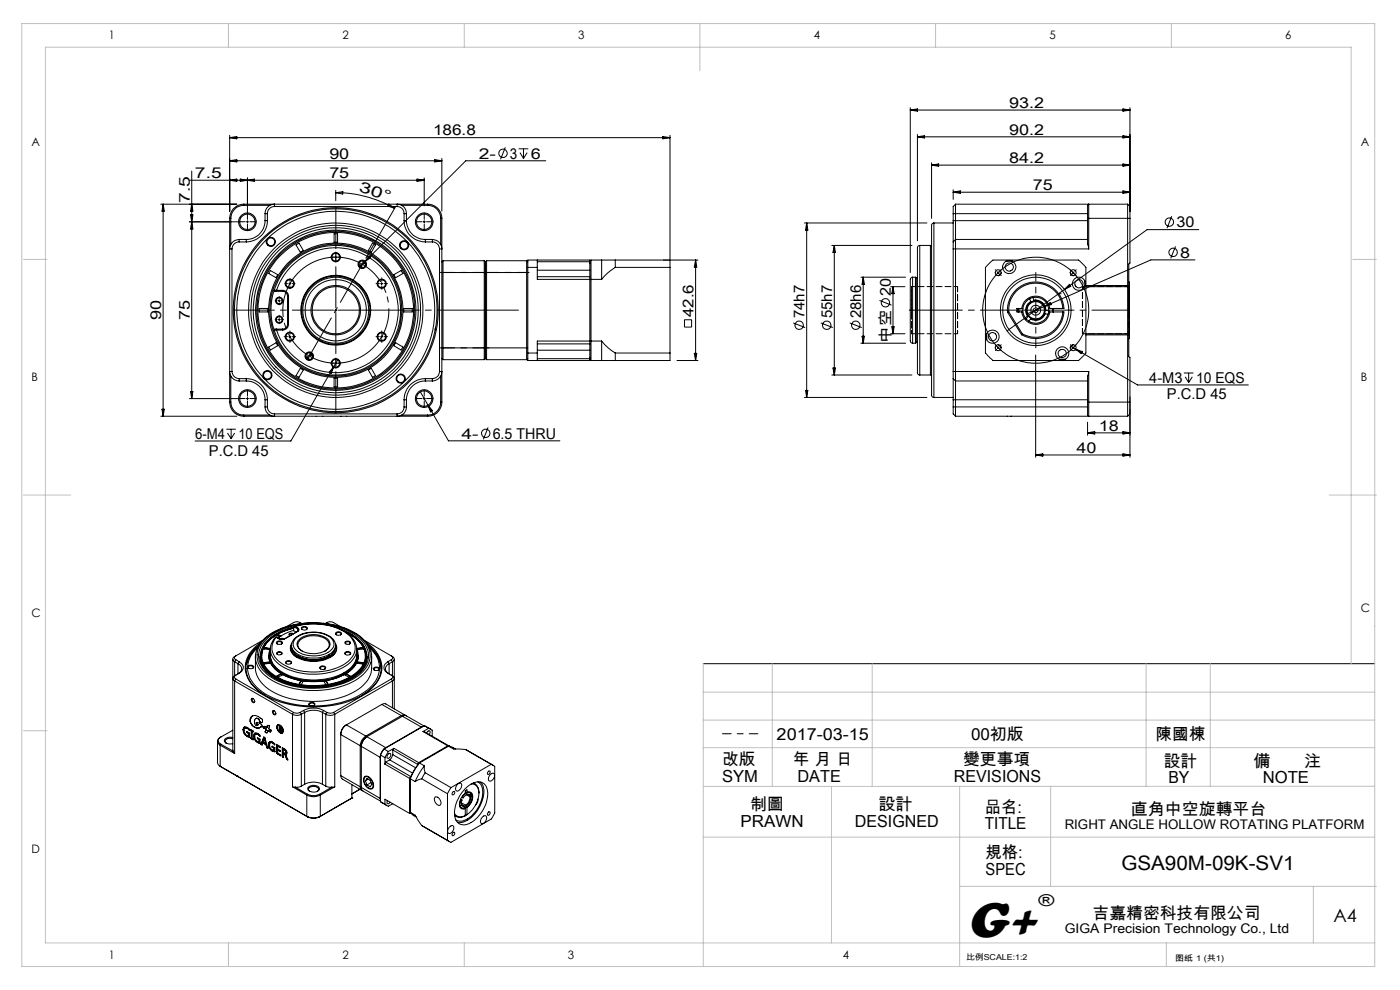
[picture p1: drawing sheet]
<svg xmlns="http://www.w3.org/2000/svg" width="297mm" height="210mm" viewBox="0 0 297 210" stroke-linecap="round" stroke-linejoin="round" font-family="sans-serif">
<g fill="none" stroke="#000" stroke-width=".21">
<path d="M40.7 36.3v48.3M48.7 34.1h45M48.7 28.7v16.1M48.7 34.1l1.5-.2v.5zM48.7 29.2l1.5-.2v.4zM48.7 38.2l1.5-.2v.5zM48.7 29.2h93.4M51 38l1.5 .2-1.5 .3zM52.5 37.7v7.9M52.5 38.2l1.5-.2v.5zM88.5 38l1.5 .2-1.5 .3zM90 37.7v6"/>
<path d="M90 38.2h-49.8M92.2 33.9l1.5 .2-1.5 .3zM93.7 33.6v11.2M107.2 31.2l-1 2.6M110 31.6h2.1M110.3 32.4l.8 1.2M111.1 31.6v2M111.8 32.4l-.7 1.2M115.8 34.1h-17l-22.5 22.5M140.6 29l1.5 .2-1.5 .2zM142.1 28.7v26.5M193.1 22.9v34.9"/>
<path d="M193.1 23.3h46.6M193.1 23.3l1.5-.2v.5zM194.6 28.5v22.6M194.6 29h45.1M194.6 29l1.5-.2v.5zM197.6 34.5v11.8M197.6 35h42.1M197.6 35l1.5-.2v.5zM238.2 23.1l1.5 .2-1.5 .3zM238.2 28.8l1.5 .2-1.5 .3zM238.2 34.8l1.5 .2-1.5 .3zM239.7 22.9v21.9"/>
<path d="M34.1 43.3h16.1M34.6 43.3l.3 1.5h-.5zM34.6 43.3v45M40.2 47.1h10.8M40.4 45.6h.5l-.2 1.5zM40.7 43.3l.2 1.5h-.5zM40.7 47.1l.2 1.5h-.5zM48.7 46.3v39M48.7 46.3h.3M49 46.3v5.5M49.2 52.8v26M50.7 50.8a2.05 2.05 0 0 0-2 2h.5"/>
<path d="M50.7 51.3a1.51 1.51 0 0 0-1.5 1.5M50.7 50.8v.5M50.7 51.3h1.5M50.7 50.8h1.5M51.7 43.3a3 3 0 0 0-3 3M51.7 43.6a2.74 2.74 0 0 0-2.7 2.7M51.7 43.3h39M51.7 43.6h5.6M51.7 43.3v.3M52.2 47.1h.5M52.2 50.8v.5M52.5 46.8v.5"/>
<path d="M56.2 46.8a4 4 0 0 1-4 4M56.2 45.3h.5M56.2 46.8h.5M56.2 45.3v1.5M56.7 46.8a4.5 4.5 0 0 1-4.5 4.5M56.7 45.3v1.5M57.4 57.4l1.5 .9-.3 .6-1.6-.9zM58.2 43.8v-.5a1.99 1.99 0 0 0-2 2M58.2 43.8a1.51 1.51 0 0 0-1.5 1.5M58.2 43.8h26M61.5 59.9v.5M62.8 52l.6-.4 .9 1.5-.6 .4z"/>
<path d="M70.9 49.6h.7v1.8h-.7zM71 54.6h.5M71.2 40.4v2.2M71.2 54.3v.5M71.2 40.9l1.5-.2v.5zM71.2 40.9a25.3 25.3 0 0 1 12.5 3.3M76.9 55.3a.78 .78 0 0 0-.8 .7M77.6 56a.78 .78 0 0 1-.7 .8M78.3 54.3l.3 .3-1.2 .9zM79 51.6l.7 .4-.9 1.5-.7-.4zM81 59.9v.5M82.5 43.3l1.2 .9-1.4-.5z"/>
<path d="M83.5 58.3l1.6-.9 .4 .6-1.6 .9zM84 43.8l-6.4 11M84.2 43.8a1.45 1.45 0 0 1 1.5 1.5M84.2 43.8v-.5a1.93 1.93 0 0 1 2 2M85.2 43.6h5.5M85.7 46.8a4.5 4.5 0 0 0 4.5 4.5M85.7 45.3h.5M85.7 45.3v1.5M85.7 46.8h.5M86.2 46.8a4 4 0 0 0 4 4M86.2 45.3v1.5M89.7 47.1h.5"/>
<path d="M90 46.8v.5M90.2 50.8v.5M90.2 51.3h1.5M90.2 50.8h1.5M90.7 43.3a2.99 2.99 0 0 1 3 3M90.7 43.6a2.74 2.74 0 0 1 2.8 2.7M90.7 43.3v.3M91.7 51.3a1.51 1.51 0 0 1 1.5 1.5M91.7 50.8a2.05 2.05 0 0 1 2 2h-.5M91.7 50.8v.5M93.2 52.8v26M93.5 46.3v5.5"/>
<path d="M93.5 46.3h.2M93.7 46.3v39M93.7 57.8h18.3M94 55.3v21M94 55.3h8.7M94 55.3l-.3 .3M102.7 55.3v21M102.7 55.3l.3 .3M103 55.6v20.5M103.2 55.3v21M103.2 55.3h8.5M103.2 55.3l-.2 .3"/>
<path d="M111.7 55.3v21M111.7 55.3l.3 .3M112 56.7h2M112 56.7v18.2M114 55.2v1.5M114 56.7v2.6h11.1M114 58.7h11.1M114 57.3h11.1M114 55.5h11.1M125.1 55.5v3.2M125.1 55.5v-.3h-13.1v1.5M125.1 58.7v.6"/>
<path d="M125.1 59.3v13M125.4 55.2v4.1M125.4 55.2h2.2M125.4 59.3h2.2M125.4 59.3v13M125.4 59.3h-.3M125.4 55.2l-.3 .2M127.6 55.2v4.1M127.6 55.2h2.9M130.5 56.7a10.6 10.6 0 0 0-2.9 2.6M130.5 55.2v1.5M130.5 55.2h17.6"/>
<path d="M130.5 56.7h11.6M142.1 55.2v1.5M142.1 56.7v18.2M147.6 55.2v21.3M147.6 55.2l.2 1.4h-.5zM170.6 47.3h26M171.1 47.3v37M171.1 47.3l.3 1.5h-.5zM176.5 52.1h17M177 52.1v27.4M177 52.1l.2 1.4h-.5zM182.6 58.8h9.5"/>
<path d="M183.1 58.8v14M183.1 58.8l.3 1.5h-.5zM193.6 58.8l-.3 .1-.2 .4v13l.2 .4 .3 .1M193.6 58.8v14M193.6 58.8h.6M194.2 58.8v14M194.2 58.8l.2 .1v13.8l-.2 .1M194.4 59h.2M195.1 52.1h-.3l-.2 .3v26.8l.2 .3h.3M195.1 52.1h2.3v27.4h-2.3M195.1 52.1v27.4M197.4 52.1h.2"/>
<path d="M198.1 47.3l-.3 .1-.2 .3v36.2l.2 .3 .3 .1M198.1 47.3v37M198.1 47.3h4.1M202.2 51.3v1.5M202.2 46.8v4.5M202.2 45.3v1.5M202.2 52.8v26M202.2 52.8h28.8M202.2 45.3h28.5M202.2 46.8h28.5M202.2 40.2v2.1M202.2 40.8h37.5"/>
<path d="M202.2 40.8l1.5-.3v.5zM202.7 50.8v30M202.7 43.3v7.5M202.7 43.3l-.5 .5v1.5M202.7 43.3h36.5M202.7 50.8h28M202.7 50.8l-.5 .5M209.4 56.3l1.2-1.1h18.2l.4 .3 1.2 1.2v18.2l-.4 .4-1.2 1.2h-18.2l-.6-.6-.9-1v-18.2zM211.6 57.7l.3 .3M211.9 57.7l-.3 .3M212.4 57.8l-.6 .7M213.4 55.4h1.4"/>
<path d="M227 57.8l.7 .7M227.5 57.7l.4 .3M227.9 57.7l-.4 .3M230.1 59.5v1.3M230.7 46.3v-2.7l.3-.3v9.5M230.7 46.3v5.5l.3 1M230.7 46.3h9M238.2 40.5l1.5 .3-1.5 .2zM239.2 43.3v17.3M239.2 43.3l.5 .5v2.5M239.5 59.7l.1 .3v11.6l-.1 .3M239.7 46.3v9.5l-.2 .2v19.6l.2 .2v21.2"/>
<path d="M248.6 45.9l-1 2.5M249.4 52.3l-1 2.5M253.5 55.1h-9.3l-22.7 9.9M254.3 48.7h-11l-29.7 21.5M49 79.8v5.5M49.2 78.8h-.5a2.05 2.05 0 0 0 2 2M49.2 78.8a1.57 1.57 0 0 0 1.5 1.5M55 65.4h1.8v.8h-1.8zM57 73.6l1.6-.9 .3 .6-1.5 1zM58.2 61.6h.5M58.2 61.6a13.7 13.7 0 0 1 21.1-6.9 13.7 13.7 0 0 1 0 22.2 13.7 13.7 0 0 1-21.1-6.8M58.2 61.6l.1 .2h.4"/>
<path d="M58.2 61.6a13.2 13.2 0 0 0 0 8.5M58.7 61.6a13.3 13.3 0 0 1 20.4-6.5 13.3 13.3 0 0 1 0 21.4 13.3 13.3 0 0 1-20.4-6.5M58.7 70l-.5 .1M58.7 69.8h-.4l-.1 .3M58.7 61.6h1.3M58.7 70h1.3M58.7 61.8h1.3M58.7 61.6v.2M58.7 69.8v.2M58.7 69.8h1.3M59 63.8h.5M59 67.8h.5"/>
<path d="M59.2 63.6v.5M59.2 67.5v.5M60 61.6a1.27 1.27 0 0 1 1.2 1.2M60 61.8a1.09 1.09 0 0 1 1 1M60 61.6v.2M60 69.8v.2M61 68.8a1.02 1.02 0 0 1-1 1M61 68.8h.2M61 62.8v6M61 62.8h.2M61.2 68.8a1.27 1.27 0 0 1-1.2 1.2M61.2 62.8v6"/>
<path d="M61.2 60.2h.5M61.2 71.4h.5M61.5 71.2v.5M63.7 78.1l.6 .4-.9 1.5-.6-.3zM65.6 74.8a.78 .78 0 0 0-.8 .8M66.4 75.6a.78 .78 0 0 1-.8 .7M70.8 77.8l-9.1 15.7h-20.3M70.8 77.8l-.5 1.4-.4-.3zM71 65.8h.5M71 77.1h.5M71.2 65.6v.5M71.2 76.8v.5"/>
<path d="M71.6 76.3l-.8 1.5M78.1 78.5l.7-.4 .9 1.6-.7 .3zM80.7 60.2h.5M80.7 71.4h.5M81 71.2v.5M83.9 72.7l1.6 .9-.4 .7-1.6-1zM85.7 65.4h1.8v.8h-1.8zM92.4 69.6v.4M93.2 78.8a1.57 1.57 0 0 1-1.5 1.5M93.2 78.8h.5a2.05 2.05 0 0 1-2 2M93.5 79.8v5.5M93.7 73.8h18.3"/>
<path d="M93.7 76.1l.3 .2M94 76.3h8.7M103 76.1l-.3 .2M103 76.1l.2 .2M103.2 76.3h8.5M112 74.9v1.6h13.1v-.4M112 74.9h2M112 76.1l-.3 .2M114 74.9v1.6M114 72.9h11.1M114 74.3h11.1M114 76.1h11.1"/>
<path d="M125.1 72.9v3.2M125.1 72.3v.6M125.1 72.3h-11.1v2.6M125.1 72.3h.3M125.1 76.2l.3 .3M125.4 72.3v4.2M125.4 76.5h2.2M125.4 72.3h2.2M127.6 72.3v4.2M127.6 72.3a10.8 10.8 0 0 0 2.9 2.6M127.6 76.5h2.9M130.5 74.9v1.6"/>
<path d="M130.5 74.9h11.6M142.1 74.9v1.6h-11.6M143.6 76.5h4.5M145.2 67.8h1.5v1.6h-1.5zM147.3 75h.5l-.2 1.5zM168.3 68.5l2.5 1M174.1 68.5l2.6 1M176.5 79.5h17M176.7 78.1h.5l-.2 1.4zM180.3 68.5l2.5 1M182.6 72.8h9.5M182.9 71.3h.5l-.3 1.5z"/>
<path d="M186.6 63.7l2.5 1M188.9 60.8h3.1M188.9 70.8h3.1M189.2 69.3h.5l-.3 1.5zM189.4 60.8v10M189.4 60.8l.3 1.5h-.5zM193.6 72.8h.6M194.4 72.6h.2M197.4 79.5h.2M202.2 78.8v1.5M202.2 78.8h28.8M209.3 70.8v1.3"/>
<path d="M211.6 73.6l.3 .3M211.8 73.1l.6 .7M211.9 73.6l-.3 .3M213.7 66.2l3 4.8M214 66.1l2.9 4.7M214 66.1l-.3 .1M216 65.4v.8zM216.2 65.4v.8M216.7 66.2a3 3 0 0 0 3 2.6 3 3 0 0 0 3-2.6M216.7 65.4a3 3 0 0 1 3-2.6 3 3 0 0 1 3 2.6M216.9 70.8l-.2 .2M217 65.4h-1.3v.8h1.3"/>
<path d="M217.7 67.7l.5 .4M218.1 67.2l-.4 .5M218.2 67.1l.5 .4M218.2 67.1l-.1 .1M218.4 63.4a2.82 2.82 0 0 0-.7 4.3M218.4 63.4l.3 .6M218.7 64a2.16 2.16 0 0 0-.6 3.2M218.7 67.7l-.5 .4M218.7 64v.1M218.7 64.1a2 2 0 0 0-.5 3M218.7 67.5v.2M219.1 63.1l-.7 .3"/>
<path d="M219.1 63.1a2.74 2.74 0 0 1 3.4 2.8M219.1 63.1l.3 .6M219.4 63.7a2.14 2.14 0 0 1 2.5 2.1M219.4 63.7v.1M219.4 63.8a1.96 1.96 0 0 1 2.3 2M219.4 63.8l-.7 .3M219.5 65.8h.5M219.7 65.6v.5M219.7 75.3v21.7M221.5 65l-3.6 1.6M221.5 65l1.3-.8 .2 .4zM221.6 66.5a2.01 2.01 0 0 1-2.9 1"/>
<path d="M221.6 66.5l.1 .1M221.7 66.6a2.1 2.1 0 0 1-3 1.1M221.7 65.8l-.1 .7M221.7 65.8h.2M221.7 66.6l.6 .1M221.9 65.8l.6 .1M222.3 66.7l.2-.5h3.2a6 6 0 0 1-9 4.8M222.3 66.7a2.72 2.72 0 0 1-4.1 1.4M222.5 65.4h3.2a6 6 0 0 0-6.4-5.6 6 6 0 0 0-5.6 6.4M222.5 65.9l.1 .1M223.3 65.4v.8M223.4 65.4v.8z"/>
<path d="M224.6 62.3h.5M224.7 76.2h1.3M225.5 66.2a5.8 5.8 0 0 1-8.6 4.6M225.5 65.4a5.7 5.7 0 0 0-6.1-5.3 5.7 5.7 0 0 0-5.4 6M226.9 60.3l.3 .4-1.4 .7zM227.1 73.4l1.1 .7M227.5 73.6l.4 .3M227.7 73.1l-.7 .7M227.9 73.6l-.4 .3M228.2 74.1l13.1 7.6h23.5M228.2 74.1l1.5 .5-.3 .4zM230.4 60.8h8.8"/>
<path d="M230.4 70.8h8.8M230.4 60.6h8.8M230.4 71h8.8M231 78.8v9.5l-.3-.3v-2.7M231 78.8l-.3 1v5.5M239.2 71v17.3M239.2 60.6l.2 .1M239.2 60.8v10M239.2 70.8l.3 .2M239.4 70.9l-.2 .1M239.5 60.6l-.3 .2M251.1 79.1h2.1"/>
<path d="M251.4 79.9l.8 1.2M252.2 79.1v2M252.9 79.9l-.7 1.2M34.1 88.3h16.1M34.4 86.8h.5l-.3 1.5zM40.2 84.6h10.8M40.4 83.1h.5l-.2 1.5zM48 91h2M48.3 91.9l.7 1.2M48.7 85.3a2.99 2.99 0 0 0 3 3M48.7 85.3h.3M49 85.3a2.81 2.81 0 0 0 2.7 2.7"/>
<path d="M49 91v2.1M49.8 91.9l-.8 1.2M50.7 80.3h1.5M50.7 80.8h1.5M50.7 80.3v.5M51.7 88.3h39M51.7 88h5.6M51.7 88v.3M52.2 84.6h.5M52.2 80.3a4.5 4.5 0 0 1 4.5 4.5M52.2 80.8a4 4 0 0 1 4 4M52.2 80.3v.5"/>
<path d="M52.5 84.3v.5M56.2 86.3a1.99 1.99 0 0 0 2 2v-.5M56.2 84.8h.5M56.2 86.3h.5M56.2 84.8v1.5M56.7 86.3a1.51 1.51 0 0 0 1.5 1.5M56.7 84.8v1.5M58.2 87.8h26M67.1 88.3h.1M68.5 88.3h.1M70.9 80.2h.7v1.8h-.7zM72.4 88.3h.1"/>
<path d="M73.6 88.3h.1M85.2 88h5.5M85.7 86.3a1.45 1.45 0 0 1-1.5 1.5M85.7 84.8v1.5M85.7 84.8h.5M85.7 86.3h.5M86.2 86.3a1.93 1.93 0 0 1-2 2v-.5M86.2 84.8v1.5M89.2 83.1l5.9 10.4h23.7M89.7 84.6h.5M90 84.3v.5M90.2 80.3a4.5 4.5 0 0 0-4.5 4.5"/>
<path d="M90.2 80.8a4 4 0 0 0-4 4M90.2 80.3h1.5M90.2 80.8h1.5M90.2 80.3v.5M90.7 88v.3M90.8 86l1 1.1-.5 .3zM91.7 80.3v.5M93.5 85.3a2.74 2.74 0 0 1-2.8 2.7M93.5 85.3h.2M93.7 85.3a2.99 2.99 0 0 1-3 3M103.5 90.7l-.9 2.5M170.6 84.3h26"/>
<path d="M170.9 82.8h.5l-.3 1.5zM198.1 84.3h4.1M202.2 80.3v4.5M202.2 86.3v1.5l.5 .5M202.2 84.8v1.5M202.2 84.8h28.5M202.2 86.3h28.5M202.2 80.3l.5 .5M202.7 80.8v7.5M202.7 88.3h36.5M202.7 80.8h28M213.7 88.3h.1"/>
<path d="M214.5 88.3h.1M219.7 96.5h20M219.7 96.5l1.5-.2v.5zM230.7 85.3h9v2.5l-.5 .5M230.7 89.6v2.7M230.7 91.8h9M230.7 91.8l1.5-.3v.6zM238.2 91.5l1.5 .3-1.5 .3zM238.2 96.3l1.5 .2-1.5 .3zM49.4 139.8l.1 19.5M50 139.1a.43 .43 0 0 0-.3 .4 .43 .43 0 0 0 .3 .4M50 139.1a.65 .65 0 0 0-.6 .5 .65 .65 0 0 0 .4 .8"/>
<path d="M50 139.9l.7 .5M50 139.9l-.2 .5M54.6 137.4a5.8 5.8 0 0 0-2.1 4.1M54.8 137.1l-1.5 1.5-.6 1.1-.4 1.2M54.9 136.9a5.6 5.6 0 0 0-1.5 8.2l1 1 1.9 1.4M55.2 139.2v.6M55.2 139.8a5.9 5.9 0 0 0 3.7 4.3 17.7 17.7 0 0 0 16.5-.8l1-.8 .8-.9 .5-1.3M55.4 136.2a6.3 6.3 0 0 0-3.3 6.5 8.9 8.9 0 0 0 5.8 5.6 22.8 22.8 0 0 0 19.3-1 6.8 6.8 0 0 0 3.8-6.2 6.9 6.9 0 0 0-3.3-4.8M55.7 135.8l-5.7 3.3M55.9 136.9a4.4 4.4 0 0 0 1.4 6.1 12.8 12.8 0 0 0 6.1 2.5M56.1 135.7a15.5 15.5 0 0 1 12.2-3.5 13 13 0 0 1 9.4 4.3 4.6 4.6 0 0 1-1.2 6.4 16.9 16.9 0 0 1-12.7 2.9 12.2 12.2 0 0 1-8.4-4.2 4.5 4.5 0 0 1 .7-5.9zM56.1 137.4l1.2 .1-.1 .3-1.2-.2z"/>
<path d="M56.1 137.4l1.2 .2M56.1 137.4v.2M56.1 137.4h.1M57 139.1a4.7 4.7 0 0 0 2.8 3.9M57 139.1h.1M57.4 137.6a3.6 3.6 0 0 0 1.3 4.6l1.1 .8M57.4 138.1a4 4 0 0 0 1.9 4.4 14.4 14.4 0 0 0 14.3 .1 4 4 0 0 0 2.1-4.5M57.4 139.1v.8l.6 1.2M57.4 139.5v.3M58.6 135.2h.1h-.1M58.6 135.2l-.1-.1a3.6 3.6 0 0 0 .7 5.8 13.9 13.9 0 0 0 14.6 0l.9-.8a3.4 3.4 0 0 0 1-2.4M58.6 135.2l.7 .4"/>
<path d="M58.8 138.4a.61 .61 0 0 1 .6-.2 .61 .61 0 0 1 .4 .5 .64 .64 0 0 1-.6 .2 .64 .64 0 0 1-.5-.4zM58.8 136.1a.62 .62 0 0 1 .7-.2 .62 .62 0 0 1 .4 .6 .76 .76 0 0 1-1.3-.2zM58.8 136.6v-.1a.52 .52 0 0 1 .5-.4 .52 .52 0 0 1 .5 .4l-.1 .1M58.9 138.8h-.1a.46 .46 0 0 1 .5-.4 .46 .46 0 0 1 .4 .4M59.1 134.6l.5 .3M59.1 134.6l-.4 .2 .6 .3M59.1 134.7l-.3 .1M59.1 134.7l.4 .3M59.1 134.6v.1M59.3 135.6h.2M60.2 135.6h-.7M60.3 135.6h-.2"/>
<path d="M60.4 135.5l-.4 .2-.8-.2 .1 .1M60.4 135.5l-.5-.1-.5 .2M60.4 135.5l-.1 .1M61.8 136.9a3.2 3.2 0 0 0 2.9 2.5 6.2 6.2 0 0 0 6.1-1.5 2.01 2.01 0 0 0-.8-2.9 6.6 6.6 0 0 0-7.7 .7l-.4 .7v.5M61.8 136.9a3 3 0 0 0 2.9 2.8 6.3 6.3 0 0 0 6.1-1.4l.4-.7v-.7M61.8 136.9a2.02 2.02 0 0 0 1.3 2.6M61.8 136.9l-.1 .7M61.9 136.4a2.18 2.18 0 0 0 1.4 3.2 7.4 7.4 0 0 0 7.5-.7l.6-1v-.7l-.2-.7M62.1 134.5h-.6l-.1 .2 .1 .1M62.1 138.1a4.4 4.4 0 0 0 4 2.1 4.9 4.9 0 0 0 4.8-2.1M62.2 134.4a.54 .54 0 0 0-.5-.1 .54 .54 0 0 0-.4 .4l.2 .2M62.3 133.1a9 9 0 0 0-6.7 4.6 4.4 4.4 0 0 0 1.8 5.1 16.3 16.3 0 0 0 13.3 2.3 9.6 9.6 0 0 0 6.6-4.4 4.4 4.4 0 0 0-1.9-5.6l-1.3-.8-1.3-.5"/>
<path d="M62.3 133.7l-1.7 .7-1.6 1M62.3 133.1v.7l.5 .3M62.3 133.1a10.3 10.3 0 0 0-6.3 3.7M62.4 132.8a13.6 13.6 0 0 1 11.8 1.9 5 5 0 0 1 .3 6.8 12.7 12.7 0 0 1-10.9 2.5 8.5 8.5 0 0 1-5.8-3.4l-.4-.9v-2M62.5 133l-.2 .1M62.5 133l.6 .4M62.6 132.9l-.2-.1-.1 .3M62.6 132.9a12.9 12.9 0 0 1 11.6 2 3.4 3.4 0 0 1-.4 5.4 13.2 13.2 0 0 1-14.2 .3 3.5 3.5 0 0 1-1-5.4M62.6 132.9l.6 .3M62.6 132.9l-.1 .1M62.6 135.5a6.3 6.3 0 0 1 7.6-.2 1.76 1.76 0 0 1-.6 3.1 6.3 6.3 0 0 1-6.9-.6l-.5-1 .1-.6zM63.1 133.4a.31 .31 0 0 1 .2 .3 .31 .31 0 0 1-.2 .2"/>
<path d="M63.1 133.9l-2.8 1.7M63.1 133.4v.5M63.2 133.2a.37 .37 0 0 1 .2 .4 .37 .37 0 0 1-.2 .3M63.2 139.1a7.1 7.1 0 0 0 6.6 0M63.2 133.9l-2.8 1.6M63.2 133.9h-.1M63.2 133.2l-.1 .2M63.4 135.7a4.9 4.9 0 0 1 6.3 .1 1.51 1.51 0 0 1-.7 2.3 5.3 5.3 0 0 1-5.4-.4l-.5-.5a1.15 1.15 0 0 1 .3-1.5zM63.8 132.5a12.8 12.8 0 0 0-7.9 3.8 4.4 4.4 0 0 0 .7 6.3 16.2 16.2 0 0 0 13.1 2.9 10.7 10.7 0 0 0 7.9-4.4 4.6 4.6 0 0 0-1.9-6.2 14.3 14.3 0 0 0-6.4-2.4M64 133.1a.8 .8 0 0 1 1.2 .2 .74 .74 0 0 1-1.3-.1zM64 132.2a1.54 1.54 0 0 0-1.7-.1l-1.5 .8M64.1 138.1a1.46 1.46 0 0 1-.9-1.5 1.46 1.46 0 0 1 1.1-1.3 4.8 4.8 0 0 1 5.2 .7 1.36 1.36 0 0 1-.6 2.1"/>
<path d="M64.2 133.6l-.1-.1a.51 .51 0 0 1 .5-.5 .51 .51 0 0 1 .5 .5l-.1 .1M69 132.2a1.54 1.54 0 0 1 1.8-.1l1.4 .8M71.2 136.8a2.02 2.02 0 0 1-1.2 2.7M71.2 134.2a.74 .74 0 0 1 1.3 .2 .75 .75 0 0 1-1.3 0zM71.2 136.9l.2 .7M71.4 134.7l-.1-.1a.52 .52 0 0 1 .5-.4 .52 .52 0 0 1 .5 .4l-.1 .1M72.6 133.6a9.2 9.2 0 0 1 4.4 3.2M73.2 138.4a.76 .76 0 0 1 1.2 .2 .65 .65 0 0 1-.7 .4 .65 .65 0 0 1-.5-.6zM73.2 136.2a.74 .74 0 0 1 1.2 .1 .65 .65 0 0 1-.7 .4 .65 .65 0 0 1-.5-.5zM73.3 138.8a.5 .5 0 0 1 .5-.4 .5 .5 0 0 1 .5 .4h-.1M73.4 136.6l-.1-.1a.47 .47 0 0 1 .5-.4 .47 .47 0 0 1 .4 .4v.1M73.6 134.2a6.5 6.5 0 0 1 3.9 4.4 5.2 5.2 0 0 1-3 4.9 16.9 16.9 0 0 1-16.4-.3 4.7 4.7 0 0 1-2.3-5.5 9.2 9.2 0 0 1 6.5-4.5 9.5 9.5 0 0 0-6.5 4.5l-.3 1.4"/>
<path d="M73.7 134.3a6.3 6.3 0 0 1 3.8 4.3v.5M74.1 134.6l.2 .2M75.6 139.5v.3M75.7 137.6a3.7 3.7 0 0 1-1.5 4.7 14.5 14.5 0 0 1-14.4 .7M75.7 139.1l-.1 .8-.5 1.2M75.7 137.5l1.2-.1 .1 .2-1.1 .2zM76 139.1a5.2 5.2 0 0 1-3.6 4.3 14.8 14.8 0 0 1-12.6-.4M76 139.1h.1M76.9 137.4l-1.1 .2M77.1 136.9a4.4 4.4 0 0 1-1.4 6.1l-1.2 .9-1.4 .7-2.3 .7M77.3 135.8l5.7 3.3M77.9 139.2l-.2 1.2"/>
<path d="M78.2 136.9a5.7 5.7 0 0 1 .3 9.4l-1.8 1.2M78.2 137.1l1.7 1.9 .7 1.5M78.4 137.4a5.4 5.4 0 0 1 .1 8.5 18.7 18.7 0 0 1-13.4 3.8 17.5 17.5 0 0 1-10.3-3.7 5.7 5.7 0 0 1-2.3-4.5M78.7 138.1a7.9 7.9 0 0 0-4.9-4.6 18.8 18.8 0 0 0-16.7 1.2 6.1 6.1 0 0 0-2.9 4.5 8.3 8.3 0 0 0 .3 4 9 9 0 0 0 6.3 4.8 19 19 0 0 0 15.2-1.7 5.7 5.7 0 0 0 2.8-4.6v-2.4M78.7 138.2a5.3 5.3 0 0 1-2.7 5.8 18.9 18.9 0 0 1-19-.1 5.9 5.9 0 0 1-2.8-4.4M83 139.1a.42 .42 0 0 1 .3 .4 .42 .42 0 0 1-.3 .4M83 139.1a.65 .65 0 0 1 .6 .5 .65 .65 0 0 1-.3 .8M83 139.9l-.7 .5M83 139.9l.3 .5M83.6 139.8v10.6M46.1 157.2v4.5l.2 .5 .4 .4M46.7 158.1v4.5"/>
<path d="M46.7 158.1l3.1 1.7M46.8 156.3a.79 .79 0 0 0-.5 .8 .79 .79 0 0 0 .5 .8M46.8 156.3a.91 .91 0 0 0-.6 .9 .91 .91 0 0 0 .5 .9M46.8 157.9l-.1 .2M46.8 157.9l2.7 1.4M49.4 156.4a1.41 1.41 0 0 0-1.8 .7 1.39 1.39 0 0 0 1.8 .7M49.4 156.7a1.2 1.2 0 0 0-1.6 .5l.2 .4M49.4 154.9l-2.6 1.4M49.5 159.3l.3 .5M49.8 143.4a.58 .58 0 0 0-.4 .5 .58 .58 0 0 0 .4 .6M49.8 144.5l12.3 7M49.8 140.4v3"/>
<path d="M49.8 144.5v15.3M49.8 140.4l.7 .4M50 143.2a.43 .43 0 0 0-.3 .4 .43 .43 0 0 0 .3 .4M50 144l12.3 7.1M50 144l-.2 .5M50 143.2l-.2 .2M50.5 140.8a1.13 1.13 0 0 1 .8 1.1 1.13 1.13 0 0 1-.8 1zM50.7 140.4a1.28 1.28 0 0 1 .9 1.2 1.28 1.28 0 0 1-.9 1.2l-.7 .4M50.7 140.4l-.2 .4M51.6 154.8a1.82 1.82 0 0 0 .8 1.4M51.6 154.8a1.49 1.49 0 0 0 .8 1.4M51.6 154.8h.1"/>
<path d="M51.9 154.2l-.3 .6M52 154.4h.1M52 154.4l.4 .1M52.2 141.7v.1M52.4 156.2l.5 .1M52.4 155.4h.1M52.4 155.4v-.3l.5 .4v.8M52.4 155.4l.3 .2M52.4 156.2l.6 .1M52.4 156.2h.1M52.4 154.5h-.5a1.15 1.15 0 0 0 .8 1.6M52.4 154.5l.5 .4a.77 .77 0 0 0-1.3-.5v.4"/>
<path d="M52.4 154.5l.5 .4M52.4 154.5h.1M52.7 141.2a.65 .65 0 0 1 .7-.1 .65 .65 0 0 1 .4 .5 .78 .78 0 0 1-1.3-.1zM52.7 155.6v.5M52.7 155.6h.1M52.7 156.1h.1M52.8 141.8l-.1-.1a.52 .52 0 0 1 .5-.5 .52 .52 0 0 1 .5 .5l-.1 .1M53.1 153l.3 .7M53.1 153h.1M53.1 152.4v.6M53.1 152.4h.1M53.2 154.9v-.2l.5 .3v.2"/>
<path d="M53.2 154.9l.1 .1M53.3 155v1.5M53.3 155h.1M53.3 148.2a.48 .48 0 0 1 .6 .2 .48 .48 0 0 1-.1 .7l-.4-.3zM53.4 153.7l.6 .6M53.4 153.7h.1M53.5 151.9a1.97 1.97 0 0 1 1.9 .5 .46 .46 0 0 1 .3 .5 .46 .46 0 0 1-.4 .4M53.5 151.9l-.4 .5M53.5 155.1v1.5l.2 .3-.5-.3v-.2l.1 .1M53.5 155.1l.2 .1M53.7 148.2h-.1a.39 .39 0 0 0-.1 .5 .39 .39 0 0 0 .5 .1M53.8 156.1a1.58 1.58 0 0 0 .8 1.4"/>
<path d="M53.9 156.1a1.58 1.58 0 0 0 .7 1.4M53.9 156.1h-.1M54 154.3l.9 .2M54 154.3l.9 .1M54 154.3h.1M54.1 155.5l-.2 .6M54.3 155.7l.4 .1M54.3 155.7h-.1M54.3 152.4h.4M54.4 153.3a1.05 1.05 0 0 1 1.2 .9h-.1M54.4 153.3l.1 .3M54.4 153.3h.1"/>
<path d="M54.5 153.6l.1 .1M54.5 153.2l-.1 .1M54.5 153.6h.1M54.6 153.7v.1M54.6 156.7v-.3l.6 .4v.8l-.6-.1M54.6 153.8l-.1 .1M54.6 153.7h.1M54.6 153.8h.1M54.6 156.7h.1M54.6 156.7l.4 .2M54.6 157.5l.6 .1M54.6 157.5h.1"/>
<path d="M54.7 152.4h-.3a.84 .84 0 0 0-.5 .8 .84 .84 0 0 0 .6 .7l.1-.1M54.7 152.4l.3 .5M54.7 155.8l-.3-.1a1 1 0 0 0-.3 1 1 1 0 0 0 .9 .7M54.7 155.8l.4 .4a.74 .74 0 0 0-.4-.6 .74 .74 0 0 0-.8 .1l-.1 .4M54.7 155.8h.1M54.7 152.4h.1M54.7 152.4l.4 .5M54.9 154.4v.1M55 156.9v.5M55 156.9h.1M55 152.9l.1 .2M55.1 152.9v.2"/>
<path d="M55.1 152.9h-.1M55.1 153.1l.2 .2M55.1 154.4h-.2M55.1 153.1h.1M55.3 153.3h.1M55.3 153.3h.2M55.4 154.1h.1M55.4 157.9l.6-1.6 .2 .2 .6 2.2-.2-.1M55.4 157.9h.1M55.4 157.9l.2 .1M55.5 154.2l-.6 .3M55.5 154.1l.1 .1"/>
<path d="M55.5 154.1v.1M55.8 157.6h.1M55.8 157.6l-.2 .4-.2-.1M55.8 157.6l.6 .4M55.8 157.6l.7 .4M55.8 154.3l.1 .1M55.8 154.3h.1M55.9 154.3v.1M55.9 154.4h.1M56 154.4l.3 .2M56 154.4h.1M56 154.1l.6 .2"/>
<path d="M56 154.1l-.2 .2M56 154.1l-.1 .2M56.1 156.7l-.3 .7 .6 .3M56.1 156.7h.1M56.1 156.7v.1M56.1 156.6v.2M56.1 156.6h.1M56.1 156.8h.1M56.1 156.8l.3 .9M56.1 156.6v.1M56.3 155.2h.1M56.3 155.2v.2"/>
<path d="M56.3 155.4h.3M56.3 154.6h.1M56.3 155.4h.1M56.3 154.6l.1 .1M56.4 154.7v.1M56.4 157.7h.1M56.4 154.9l-.1 .3M56.4 154.6v.2M56.4 154.6v.1M56.4 154.9h.1M56.4 154.8v.1M56.4 158l.2 .6"/>
<path d="M56.4 154.8h.1M56.5 158l.1 .6M56.5 158h-.1M56.6 155.4h.1M56.6 158.6h.1M56.6 158.6l.2 .1M56.7 154.3h-.1M56.7 154.2l-.1 .1M56.7 155.4h-.1M56.7 154.2v.1M56.7 154.2h.1M56.7 153.9l.5 .1"/>
<path d="M56.7 153.9h.1M56.7 153.9v.3M56.8 153.9h.1M56.8 153.9h-.1M56.8 155l-.2 .4M56.8 155h.2M56.9 155h-.1M56.9 155l.4 .2M57 157.9a1.58 1.58 0 0 0 .7 1.4M57 157.9h.1M57 157.9a1.58 1.58 0 0 0 .8 1.4M57 155l.3 .2"/>
<path d="M57.2 154.1l-.2 .5 .6 .4-.2 .2M57.2 140.4l.1 .3M57.2 140.4l-1.2 .2 .1 .3 1.2-.2M57.2 140.5l-1.1 .2M57.2 140.5l.1 .2M57.2 140.4v.1M57.2 154v.1M57.3 157.3l-.3 .6M57.3 155.2h.1M57.4 155.2h-.1M57.4 157.5l.4 .1M57.4 157.5h.1"/>
<path d="M57.7 159.3h.1M57.8 159.3l.5 .1M57.8 157.6h-.5a1.1 1.1 0 0 0 .8 1.6M57.8 157.6l.5 .4v-.2l-.2-.2a.61 .61 0 0 0-1.1-.1v.4M57.8 157.6l.5 .4M57.8 157.6h.1M57.9 150.7a.52 .52 0 0 1 .5 .3 .52 .52 0 0 1-.1 .7l-.4-.4zM58 141.1a8.3 8.3 0 0 0 5.1 3M58.1 158.7l-.4-.2v-.2l.6 .3v.9l-.6-.2M58.1 158.7v.5M58.1 158.7h.1M58.1 159.2h.1"/>
<path d="M58.2 150.8a.38 .38 0 0 0-.3 .4 .38 .38 0 0 0 .4 .3l.2-.2M58.7 159.8h.1M58.7 143.4l.8-.5 .4 .2-.8 .5zM58.7 159.8l.8 .5M58.7 157.9v1.9M58.8 153.8a1.09 1.09 0 0 1 1.1 .5 1.09 1.09 0 0 1 0 1.2 1.23 1.23 0 0 1-1.1-1.7zM58.9 158.2h.1M58.9 158.2l.6 .4v-.2l-.8-.5v1.9M58.9 158.2v.7l.6 .3v.2l-.6-.3M58.9 153.8a1.16 1.16 0 0 0 1 1.7M58.9 153.9a.9 .9 0 0 1 .9 .5 .9 .9 0 0 1 0 1 1.08 1.08 0 0 1-.9-1.5zM59 153.9h.1"/>
<path d="M59 153.9a.92 .92 0 0 1 .9 .5 .92 .92 0 0 1-.1 1M59.3 154.9h.1M59.4 154.3v.3h.2M59.4 154.3h.1M59.4 154.3l.1 .1M59.4 154.7l.1 .2M59.4 154.7h.1M59.4 154.7v.3l-.1-.1M59.5 154.4l.1 .1M59.5 154.4l.1 .2M59.5 159.4l-.6-.3v.6l.6 .4v.2l-.8-.5M59.5 154.4h.1"/>
<path d="M59.5 154.9h.1M59.5 143l-.7 .5M59.5 143l.3 .2M59.5 142.9v.1M59.5 154.9l.2 .3M59.6 154.8l.2 .5-.1-.1M59.6 154.8h.1M59.6 154.8l.2-.2-.1-.2-.4-.3v.8M59.6 154.5v.1M59.6 154.6h-.1M59.7 155.2h.1M59.7 154.7l-.1 .1"/>
<path d="M60.1 159.8v.8l-.2-.1M60.1 159v.6l.4 .2M60.1 159.8l.2 .1M60.1 159l.3 .1M60.3 159.9l.3 .5M60.3 159.9h.1M60.4 159.1l.3 .5M60.4 159.1h.1M60.5 160l.6 1.2-.3-.1M60.5 160l.4-.1-.1-.6-.9-.7v1.9M60.7 159.6l-.1 .2M60.7 159.6h.1"/>
<path d="M60.7 140.3a.62 .62 0 0 1 .7-.2 .62 .62 0 0 1 .4 .6 .74 .74 0 0 1-1.2-.2zM60.8 140.8l-.1-.1a.52 .52 0 0 1 .5-.4 .52 .52 0 0 1 .5 .4l-.1 .1M60.8 159.9l-.3 .1M62.1 151.5a1.89 1.89 0 0 0 1.8 0M62.1 151.5v15.4M62.3 151.1a1.5 1.5 0 0 0 1.4 0M62.3 151.1l-.2 .4M63.7 151.1l.2 .4M63.8 144.5h.5l-.3 .7-.5-.1M63.8 144.5l-.3 .6M63.8 144.5l.4 .1M63.8 144.5h.1"/>
<path d="M63.9 151.5v15.2M64.4 150.7a4.8 4.8 0 0 1 4.3 0M64.4 150.7l-.7 .4M64.4 150.7l.2 .4M64.6 151.1a4.1 4.1 0 0 1 3.8 0M64.6 151.1v15.3M64.6 151.1l-.7 .4M65.7 149.1a.65 .65 0 0 1 .7-.1 .65 .65 0 0 1 .4 .5 .78 .78 0 0 1-1.3-.1zM65.8 149.6h-.1a.52 .52 0 0 1 .5-.5 .52 .52 0 0 1 .5 .5h-.1M67.9 141.5a.77 .77 0 0 1 1.2 .2 .74 .74 0 0 1-1.3-.1zM68.1 141.9l-.2-.1a.51 .51 0 0 1 .6-.4 .51 .51 0 0 1 .5 .4l-.1 .1M68.4 151.1v15.3"/>
<path d="M68.4 151.1l.7 .4M68.7 150.7l.7 .4M68.7 150.7l-.3 .4M68.8 144.5h.5l.3 .6-.5 .1zM69.1 151.5a1.96 1.96 0 0 0 1.9 0M69.1 151.5v15.2M69.3 144.5l-.5 .1M69.3 144.5l.2 .6M69.3 144.5h.1M69.4 151.1a1.5 1.5 0 0 0 1.4 0M69.4 151.1l-.3 .4M70.8 151.1l.2 .4"/>
<path d="M71 151.5v15.4M73.2 143.1l.3-.2 .8 .5-.3 .2zM73.5 153.8a2.61 2.61 0 0 0-1.2 2l4.1 2.4M73.5 153.8a2.33 2.33 0 0 0-1.2 1.9v8.8M73.5 143l-.3 .2M73.5 143l.8 .5M73.5 142.9v.1M73.5 153.8l4.1 2.3M75.1 141a6.9 6.9 0 0 1-4.2 2.8M75.9 140.4l1.1 .2-.1 .3-1.2-.2zM75.9 140.5l-.1 .2M75.9 140.5l1.1 .2"/>
<path d="M75.9 140.4v.1M76.4 158.2h.3M76.4 158.2v8.7M76.7 158.2v8.8M77.6 156.1a2.61 2.61 0 0 0-1.2 2.1M77.6 156.1l.1 .2M77.7 156.3a2.49 2.49 0 0 0-1 1.9M77.8 156.3a2.71 2.71 0 0 0-1.1 2l3.9 2.3M77.8 156.3l4 2.3M77.8 156.3h-.1M79.2 141.7a.78 .78 0 0 1 1.3 .2 .68 .68 0 0 1-.7 .3 .68 .68 0 0 1-.6-.5zM79.4 142.2l-.1-.1a.52 .52 0 0 1 .6-.5 .52 .52 0 0 1 .5 .5l-.1 .1"/>
<path d="M80.6 140.5l.3 1.3M81 149.4l.5-.1h.3l4.2 2.4M81 149.4l-7.5 4.4M81 149.4l4.1 2.4M81.4 159l-.6 1.1M81.5 158.9l-.8 1.3M81.5 158.9l.9 .5M81.8 158.6l-.3 .2M81.8 158.6h.1M82.2 141l.4-.2v2.1a1.12 1.12 0 0 1-.8-.9 1.12 1.12 0 0 1 .4-1zM82.3 140.4a1.29 1.29 0 0 0-.9 1.2 1.29 1.29 0 0 0 .9 1.2l.7 .4M82.3 140.4l.3 .4"/>
<path d="M82.3 160l.4-.2a.54 .54 0 0 1 .1 .7 .54 .54 0 0 1-.7 .2zM82.4 159.4l-.7 1.3M83 143.2a.42 .42 0 0 1 .3 .4 .42 .42 0 0 1-.3 .4M83 144l-12.2 7.1M83 144l.3 .5M83 143.2l.3 .2M83.3 143.4a.58 .58 0 0 1 .3 .5 .58 .58 0 0 1-.3 .6M83.3 144.5l-12.3 7M83.3 140.4l-.7 .4M83.3 140.4v3M83.3 144.5v5.6M83.3 159.1l5.3 3"/>
<path d="M83.3 159.1v1M83.6 158.7l-.3 .4M83.6 158.7l-1.2 .7M83.6 158.7l5.2 3.1M85.1 151.8l.5-.1 .5 .1M85.1 151.8l-7.5 4.3M85.1 151.8l.2 .2M85.4 151.9l.4-.1 .4 .1 3.7 2.1M85.4 151.9l4 2.3M85.4 151.9l-7.6 4.4M89.4 154.2l-7.6 4.4M89.4 154.2v.1"/>
<path d="M89.7 154.1l-.3 .1M89.7 155.2l5.6 3M89.7 155.2l5.3 3M90 153.9l1.3 .7M90 153.9l-8.5 5M90 153.9l.9 .6M90.5 155.5l.2-.3 .4-.2 .2 .2-.2 .6M90.9 154.5l.8 .4v1.3M90.9 154.5l-1.2 .7M95 158.2h.3M95 158.2l-6.2 3.6M95.1 158.3l1.1 .6 2.5 .1"/>
<path d="M95.1 158.3l.6 .1 .9 .5M95.1 158.3l-6.1 3.5M95.3 158.2v.1M95.3 158.2l.1 .1M98.7 159l5.9 3.3M98.7 159l5.5 3.1M149.2 140.8h142.4M46.7 162.6l18.4 10.6M46.7 162.6l3.6 2M50.3 164.6h.1M59.9 160.5h.1M59.9 160.5l.2 .1"/>
<path d="M60.6 160.4h.1M60.6 160.4l.2 .7M60.6 160.4l.3 .6M60.9 161l.2 .2M60.9 161l-.1 .1M61.8 171.3l3.5 2M62.1 166.9l.5 .1M62.1 166.9l3 1.8M62.6 167l2.6 1.5M63.9 166.7l-.8 .3h-.5M64.6 166.4a4.1 4.1 0 0 1 3.8 0M64.6 166.4l-.7 .3"/>
<path d="M65.1 168.7a3.1 3.1 0 0 0 2.8 0M65.1 173.2a3.4 3.4 0 0 0 2.8 0M65.1 168.7v4.5M65.1 173.2l.2 .1M65.2 168.5a3.1 3.1 0 0 0 2.6 0M65.2 168.5l-.1 .2M65.3 173.3a2.62 2.62 0 0 0 2.4 0M65.4 167a1.65 1.65 0 0 1 2.4 .2 1.41 1.41 0 0 1-2.4 .5l-.1-.4zM65.7 167.8l-.2-.2a.96 .96 0 0 1 1.4-.7l.6 .3a.42 .42 0 0 1-.2 .6M67.8 168.5l.1 .2M67.9 168.7v4.5M67.9 173.2l-.2 .1"/>
<path d="M68.4 166.4l.7 .3M69.1 166.7l.8 .3h.5M70.4 167l-2.6 1.5M71 166.9l-.6 .1M71 166.9l-3.1 1.8M72.3 164.5l.3 .8 4.2 2.4M72.3 164.5l4.1 2.4M74.6 169.3l-2.4 1.4M74.6 169.3h.1M74.6 166.4v2.9M74.6 169.3l-6.9 4M76.3 167.4l-1.7 1"/>
<path d="M76.4 166.9l.1 .5 .4 .3M76.4 166.9h.3M76.7 167v.5l.3 .3 3.7 2.1M76.7 167l3.9 2.4M77.2 165.4h.1M77.4 164.7a1.78 1.78 0 0 1 1.8 2.2 .8 .8 0 0 1-.7 .5 .8 .8 0 0 1-.8-.5 1.59 1.59 0 0 1-.3-2.2zM77.4 164.8a1.41 1.41 0 0 1 1.7 1.5 .66 .66 0 0 1-.1 .9 .66 .66 0 0 1-.9-.1 1.76 1.76 0 0 1-.7-2.3zM77.5 165.6l.4-.5 .6 .4 .4 .9-.4 .5-.6-.4M77.5 165.6l.4 .9M78.1 165.3l-.6 .3M78.2 167.1v.1M78.7 166l-.8 .5"/>
<path d="M80.6 169.4l.1 .3M80.6 160.6v8.8M80.6 160.6h.1M80.6 169.4h.1M80.7 170.1l1.3 .7M80.7 160.2l-.1 .4M80.7 170.1l1 .5M80.7 160.2v9.9M80.7 160.2l1 .5M81.7 160.7v1.4M81.7 170.6v-1.1l5.2 3.1M81.7 162.1l5.2 3"/>
<path d="M81.8 161.7l-.1 .4M81.8 161.7l5.3 3M82.2 169.9v.6h.2l.4-.3M82.7 161.2l-.9 .5M82.7 161.2l4.8 2.8M83.3 160.1l-.3 .7-.3 .4M83.3 170.5l-.9 .5-.7-.4M83.3 160.1l4.9 2.8M86.9 165.1v7.5M87 172.3l1.1 .6 1.4 2.2M87 172.3l1.3 1M87.1 164.7l-.2 .4"/>
<path d="M87.1 172.5h.1M87.1 172.4l-.2 .2M87.2 164.6l-.1 .1M88.6 162.1v.2M88.8 161.8l-.2 .3M89 161.8l-1.4 2.1-.6 1.3 1.1 .6M89 161.8l-.9 1.2-1.1 2.1v7.2M89 161.8l1 .6M89.5 165.2l-1.4 .6M89.5 175.1l5.8 3.4M89.5 165.2l5.4 3.2M89.5 175.1l5.4 3.2"/>
<path d="M90 162.4v.8l.2 .7M90 162.4l-1.3 2.1-.6 1.3M90.2 163.9l-.7 1.3M90.2 163.9l5.5 3.2M92.3 169.1a1.14 1.14 0 0 1 1.1 1.7 1.14 1.14 0 0 1-1.1-1.7zM94.9 168.4v9.9M95.4 175.4a.52 .52 0 0 1 .8-.2 .52 .52 0 0 1 0 .8l-.3 .5a.52 .52 0 0 1-.7 .3 .52 .52 0 0 1-.2-.8zM95.7 167.1l-.8 1.3M96.1 176.7l.2-.2a.39 .39 0 0 1 .1 .5 .39 .39 0 0 1-.5 .2zM96.1 168l.1-.1a.34 .34 0 0 1 .3 .3 .34 .34 0 0 1-.3 .4h-.2l-.1-.2zM96.4 172.5a1.55 1.55 0 0 0 2.3 .5M96.4 172.9a1.78 1.78 0 0 0 2.3 .1"/>
<path d="M96.4 173l.4 .2M97.1 166.3a.52 .52 0 0 1 .8-.1 .52 .52 0 0 1 0 .8l-.3 .5a.5 .5 0 0 1-.7 .3 .5 .5 0 0 1-.2-.8zM97.5 170.5l.1 .7 .4 .2M97.8 169.6l-.2 .8a.81 .81 0 0 0 .9 1v-.3M97.9 170.3l.9 .5M97.9 170.7l.5 .2M97.9 170.6l.5 .3M97.9 169.7l-.2-.1 .3 .1a.82 .82 0 0 0-.2 .9 .82 .82 0 0 0 .7 .5M97.9 169.1l.1 .1M98.4 170.9l.1 .2M98.5 171.3h.1M98.5 171.2l.3 .1"/>
<path d="M98.6 171.3h-.1M98.6 171.3l.1 .2M98.6 167.3a4 4 0 0 1 3.4-1.4 2.88 2.88 0 0 1 1.3 3.8 7.1 7.1 0 0 1-4.7 5.3 2.03 2.03 0 0 1-2.2-2.3 7.7 7.7 0 0 1 2.2-5.4zM98.7 171.5v1.5M98.7 172.7l.4 .1M98.7 168l.3 .2M98.8 170.8l.1 .2M98.9 171l-.1 .3M99 168.2l.5-.1 .3 .1M99 168.6l.7 .4M99 171.2l.1 .1M99.1 168.1v-.6l-.4 .2v.6a2.55 2.55 0 0 0-1 3.1 .82 .82 0 0 0 1 .1"/>
<path d="M99.1 168.1a.9 .9 0 0 1 1 .2 .9 .9 0 0 1 .2 1l-.5 1.2-.7 .8M99.1 171.3v1.5M99.1 168.1l-.1 .1M99.2 168.5l.4 .2M99.6 168.7h.2M99.7 169a1.98 1.98 0 0 1-.9 1.8M99.7 169h.2M99.8 168.7l.2-.3a1.31 1.31 0 0 0-2 .8M99.8 168.7a.98 .98 0 0 0-1.6 .6l-.2-.1M99.9 169a2.17 2.17 0 0 1-1 2M99.9 168.6l.3 .2M100 166.3a1.58 1.58 0 0 1 1.6 1.8 6 6 0 0 1-2.5 4.7"/>
<path d="M100 168.5v.2M100.2 168.8a2.73 2.73 0 0 1-1.4 2.5M100.2 168.8l-.3 .2M100.4 166.1a1.87 1.87 0 0 1 1.2 2.1M100.4 166.1l.4 .2M101.4 165.8a2.74 2.74 0 0 1 .9 3.3 6.6 6.6 0 0 1-4.4 5.1l-1.2-.3M101.4 169.5a1.44 1.44 0 0 1-.5 1.3M102 165.9a4.1 4.1 0 0 1 .1 4.5 5.9 5.9 0 0 1-4.7 4.1l-.4-.1M102.4 173.2a.51 .51 0 0 1 .8-.1 .51 .51 0 0 1 0 .8l-.3 .5a.5 .5 0 0 1-.7 .3 .5 .5 0 0 1-.2-.8zM103.5 163.8l.3-.3a.38 .38 0 0 1 .1 .5 .38 .38 0 0 1-.5 .2zM103.7 172.2h.1a.38 .38 0 0 1 .1 .5 .38 .38 0 0 1-.5 .2l.1-.4zM104.1 164.2a.52 .52 0 0 1 .8-.1 .52 .52 0 0 1-.1 .8l-.2 .5a.51 .51 0 0 1-.7 .3 .51 .51 0 0 1-.3-.7z"/>
<path d="M104.2 162.1l.8 .5v9.9l-.5 .8-.3 .4-8.5 5-.8-.4M104.2 162.1l-8.5 5"/>
<circle cx="106.7" cy="32.5" r=".89"/>
<circle cx="52.5" cy="47" r="1.63"/>
<circle cx="52.5" cy="47.1" r="1.87"/>
<circle cx="57.4" cy="51.3" r=".98"/>
<circle cx="57.5" cy="51.3" r=".83"/>
<circle cx="71.2" cy="54.6" r=".83"/>
<circle cx="71.2" cy="54.6" r=".98"/>
<circle cx="76.8" cy="56.1" r=".91"/>
<circle cx="76.9" cy="56.1" r=".75"/>
<circle cx="85.7" cy="52" r=".83"/>
<circle cx="85.7" cy="52" r=".98"/>
<circle cx="90" cy="47" r="1.63"/>
<circle cx="90" cy="47.1" r="1.87"/>
<circle cx="211.8" cy="57.9" r=".62"/>
<circle cx="214.1" cy="56.7" r=".87"/>
<circle cx="214.1" cy="56.6" r="1.41"/>
<circle cx="227.7" cy="57.9" r=".62"/>
<circle cx="248.1" cy="47.1" r=".89"/>
<circle cx="248.9" cy="53.5" r=".89"/>
<circle cx="56.7" cy="79.6" r=".83"/>
<circle cx="56.7" cy="79.6" r=".98"/>
<circle cx="59.2" cy="63.8" r=".78"/>
<circle cx="59.2" cy="67.8" r=".63"/>
<circle cx="59.2" cy="63.8" r=".63"/>
<circle cx="59.2" cy="67.8" r=".77"/>
<circle cx="61.5" cy="60.2" r=".82"/>
<circle cx="61.5" cy="71.4" r=".82"/>
<circle cx="61.5" cy="60.2" r=".98"/>
<circle cx="61.5" cy="71.4" r=".98"/>
<circle cx="65.6" cy="75.6" r=".89"/>
<circle cx="65.6" cy="75.5" r=".75"/>
<circle cx="71.2" cy="65.8" r="14.3"/>
<circle cx="71.2" cy="77" r=".82"/>
<circle cx="71.2" cy="65.8" r="16.5"/>
<circle cx="71.2" cy="65.8" r="21.7"/>
<circle cx="71.2" cy="65.8" r="16.7"/>
<circle cx="71.2" cy="65.8" r="18"/>
<circle cx="71.2" cy="65.8" r="6.5"/>
<circle cx="71.2" cy="65.8" r="18.5"/>
<circle cx="71.2" cy="65.8" r="17.5"/>
<circle cx="71.2" cy="65.8" r="21"/>
<circle cx="71.2" cy="65.8" r="5"/>
<circle cx="71.2" cy="65.8" r="7.4"/>
<circle cx="71.2" cy="65.8" r="5.2"/>
<circle cx="71.2" cy="65.8" r="17"/>
<circle cx="71.2" cy="77.1" r=".98"/>
<circle cx="71.2" cy="65.8" r="7.3"/>
<circle cx="71.2" cy="65.8" r="21.5"/>
<circle cx="71.2" cy="65.8" r="14"/>
<circle cx="71.2" cy="65.8" r="7"/>
<circle cx="81" cy="60.2" r=".98"/>
<circle cx="81" cy="71.4" r=".98"/>
<circle cx="81" cy="60.2" r=".82"/>
<circle cx="81" cy="71.4" r=".82"/>
<circle cx="169.5" cy="69" r=".89"/>
<circle cx="175.4" cy="69" r=".89"/>
<circle cx="181.5" cy="69" r=".89"/>
<circle cx="187.9" cy="64.2" r=".89"/>
<circle cx="210.6" cy="71.4" r=".87"/>
<circle cx="210.6" cy="71.4" r="1.4"/>
<circle cx="211.8" cy="73.8" r=".62"/>
<circle cx="219.7" cy="65.8" r=".5"/>
<circle cx="219.7" cy="65.8" r="11.2"/>
<circle cx="219.7" cy="65.8" r="1.06"/>
<circle cx="219.7" cy="65.8" r="7.5"/>
<circle cx="219.7" cy="65.8" r="1.85"/>
<circle cx="219.7" cy="65.8" r="7"/>
<circle cx="225.3" cy="75" r=".87"/>
<circle cx="225.3" cy="75" r="1.4"/>
<circle cx="227.7" cy="73.8" r=".62"/>
<circle cx="228.9" cy="60.2" r="1.41"/>
<circle cx="228.9" cy="60.2" r=".88"/>
<circle cx="52.5" cy="84.5" r="1.63"/>
<circle cx="52.5" cy="84.6" r="1.87"/>
<circle cx="85" cy="80.3" r=".83"/>
<circle cx="85" cy="80.3" r=".97"/>
<circle cx="90" cy="84.5" r="1.63"/>
<circle cx="90" cy="84.6" r="1.87"/>
<circle cx="103" cy="91.9" r=".89"/>
</g>
<path d="M82 62.5a11.2 11.2 0 0 0-18.8-4.6 11.2 11.2 0 0 0 4.9 18.7 11.2 11.2 0 0 0 14.1-13.2l-.2-.9" fill="none" stroke="#000" stroke-width=".21" stroke-dasharray="30.5 1.3 1.3 1.3" stroke-dashoffset="-3" stroke-linecap="butt"/>
<path d="M219.7 65.3v-7.5M219.7 66.3v7.5M153.3 155.6h7.5" fill="none" stroke="#000" stroke-width=".21" stroke-dasharray="30.5 1.3 1.3 1.3" stroke-dashoffset="28.6"/>
<path d="M94 57.8h8.7M94 73.8h8.7" fill="none" stroke="#000" stroke-width=".21" stroke-dasharray="30.5 1.3 1.3 1.3" stroke-dashoffset="28"/>
<g fill="none" stroke="#000" stroke-width=".21" stroke-dasharray="30.5 1.3 1.3 1.3">
<path d="M52 47h-1.4M52.5 46.5v-1.3M52.5 47.5v1.4M53 47h1.4M61.5 59.7v-.6M70.7 54.5h-.5M71.2 54v-.5M71.2 55v.6M71.7 54.5h.6M81 59.7v-.8M89.5 47h-1.4M90 46.5v-1.3"/>
<path d="M90 47.5v1.4M90.5 47h1.4M94 57.8h-.8M102.7 57.8h.3M103.2 57.8h-.2M211.4 57.5l-.2-.3M211.4 58.2l-.2 .3M212.1 58.2l.3 .3M212.1 57.5l.3-.3M227.3 57.5l-.2-.3M227.3 58.2l-.2 .3M228 58.2l.3 .3"/>
<path d="M228 57.5l.3-.3M58.7 63.8h-.3M58.7 67.8h-.3M59.2 63.3v-.4M59.2 64.3v.4M59.2 67.3v-.4M59.2 68.3v.4M59.7 63.8h.4M59.7 67.8h.4M61 60.2h-.6M61 71.4h-.7M61.5 60.7v.5"/>
<path d="M61.5 70.9v-.7M61.5 71.9v.7M62 60.2h.6M62 71.4h.7M70.7 77h-.5M71.2 76.5v-.5M71.2 77.5v.6M71.7 77h.6M80.5 60.2h-.7M80.5 71.4h-.7M81 60.7v.7M81 70.9v-.7"/>
<path d="M81 71.9v.7M81.5 60.2h.7M81.5 71.4h.7M94 73.8h-.8M102.7 73.8h.3M103.7 73.8h-.7M211.4 73.4l-.2-.3M211.4 74.1l-.2 .3M212.1 74.1l.3 .3M212.1 73.4l.3-.3M227.3 73.4l-.2-.3M227.3 74.1l-.2 .3"/>
<path d="M228 74.1l.3 .3M228 73.4l.3-.3M52 84.5h-1.4M52.5 84v-1.3M52.5 85v1.4M53 84.5h1.4M89.5 84.5h-1.4M90 84v-1.3M90 85v1.4M90.5 84.5h1.4"/>
</g>
<path d="M103.2 57.8h9" fill="none" stroke="#000" stroke-width=".21" stroke-dasharray="30.5 1.3 1.3 1.3" stroke-dashoffset="27.9"/>
<path d="M70.7 65.8h-21.2M71.2 65.3v-21.3M71.2 66.3v21.2" fill="none" stroke="#000" stroke-width=".21" stroke-dasharray="30.5 1.3 1.3 1.3" stroke-dashoffset="21.8"/>
<path d="M71.7 65.8h38.3" fill="none" stroke="#000" stroke-width=".21" stroke-dasharray="30.5 1.3 1.3 1.3" stroke-dashoffset="13.3"/>
<path d="M76.9 56l-11.3 19.5" fill="none" stroke="#000" stroke-width=".21" stroke-dasharray="30.5 1.3 1.3 1.3" stroke-dashoffset="21.1"/>
<path d="M219.2 65.8h-26.3" fill="none" stroke="#000" stroke-width=".21" stroke-dasharray="30.5 1.3 1.3 1.3" stroke-dashoffset="19.2"/>
<path d="M220.2 65.8h19.1" fill="none" stroke="#000" stroke-width=".21" stroke-dasharray="30.5 1.3 1.3 1.3" stroke-dashoffset="22.9"/>
<g fill="none" stroke="#c0c0c0" stroke-width=".21">
<path d="M4.6 5h287v200h-287zM48.5 5v5M98.5 5v5M148.5 5v10M198.5 5v5M248.5 5v5M5 55h5M287 55h5M5 105h10M282 105h10M5 155h5M149.2 152.7h142.4"/>
<path d="M149.2 146.8h142.4M149.2 140.8v64.2M149.2 158.6h142.4M163.8 140.8v26M185 140.8v26M243.1 140.8v26M256.8 140.8v26M286.6 140.8v-130.8h-277v190h282M149.2 177.6h142.4M176.4 166.8v33.2M203.6 166.8v38.2M222.9 166.8v21.2"/>
<path d="M291.6 166.8h-142.4M203.6 188h88.4M278.6 188v12M48.5 200v5M98.5 200v5M247.4 200v5"/>
</g>
<path d="M76.1 56a.77 .77 0 0 0 .8 .8v-.8zM76.9 55.3v.7h.7a.78 .78 0 0 0-.7-.7zM64.8 75.6a.78 .78 0 0 0 .8 .7v-.7zM65.6 74.8v.8h.8a.72 .72 0 0 0-.8-.8z" fill="#000"/>
<path d="M193.4 66.4v-5.6v10v-4.4M203.1 60.8v10v-10M229.6 70.8v-10v10M239.4 66.4v-5.6v10v-4.4" fill="none" stroke="#000" stroke-width=".21" stroke-dasharray="1.3 .6" stroke-dashoffset=".2"/>
<path d="M239.2 70.8h.2M239.4 60.8h-.2" fill="none" stroke="#000" stroke-width=".21" stroke-dasharray="1.3 .6"/>
<path d="M193.4 70.8h9.7M203.1 60.8h-9.7" fill="none" stroke="#000" stroke-width=".21" stroke-dasharray="1.3 .6" stroke-dashoffset=".5"/>
<path d="M229.6 70.8h9.6M239.2 60.8h-9.6" fill="none" stroke="#000" stroke-width=".21" stroke-dasharray="1.3 .6" stroke-dashoffset=".6"/>
<text font-size="11" x="205.1" y="198.7">G+</text>
<text font-size="4.2" x="237.9" y="184.6">GSA90M-09K-SV1</text>
<text font-size="3.9" x="282.9" y="195.5">A4</text>
<g font-size="3.5">
<text x="164.8" y="157">2017-03-15</text>
<text x="206" y="157">00初版</text>
<text x="245.2" y="157">陳國棟</text>
<text x="153.2" y="162.3">改版</text>
<text x="153.2" y="165.8">SYM</text>
<text x="168.2" y="162.3">年 月 日</text>
<text x="169.2" y="165.8">DATE</text>
<text x="202.4" y="165.8">REVISIONS</text>
<text x="204.3" y="162.3">變更事項</text>
<text x="246.9" y="162.6">設計</text>
<text x="247.9" y="166.1">BY</text>
<text x="265.9" y="162.6">備</text>
<text x="267.9" y="166.1">NOTE</text>
<text x="276.6" y="162.6">注</text>
<text x="159.1" y="171.9">制圖</text>
<text x="186.4" y="171.9">設計</text>
<text x="208.9" y="172.4">品名:</text>
<text x="239.9" y="172.9">直角中空旋轉平台</text>
<text x="157.1" y="175.4">PRAWN</text>
<text x="181.3" y="175.4">DESIGNED</text>
<text x="208.9" y="175.9">TITLE</text>
<text x="209.1" y="182.1">規格:</text>
<text x="209.1" y="185.6">SPEC</text>
<text x="220.3" y="192.2">®</text>
<text x="231.8" y="194.8">吉嘉精密科技有限公司</text>
</g>
<g font-size="3.2">
<text x="214.1" y="22.9">93.2</text>
<text x="91.9" y="28.7">186.8</text>
<text x="214.1" y="28.6">90.2</text>
<text x="69.9" y="33.6">90</text>
<text x="101.5" y="33.6">2-</text>
<text x="108.2" y="33.6">3</text>
<text x="112.6" y="33.6">6</text>
<text x="214.1" y="34.6">84.2</text>
<text x="41.4" y="37.8">7.5</text>
<text x="69.9" y="37.8">75</text>
<text x="76" y="40.6" transform="rotate(18 76 40.6)">3 0 °</text>
<text x="219.1" y="40.3">75</text>
<text x="40.2" y="43.1" transform="rotate(-90 40.2 43.1)">7.5</text>
<text x="249.6" y="48.2">30</text>
<text x="250.4" y="54.7">8</text>
<text x="189" y="62.7" transform="rotate(-90 189 62.7)">20</text>
<text x="34.2" y="67.9" transform="rotate(-90 34.2 67.9)">90</text>
<text x="40.2" y="67.9" transform="rotate(-90 40.2 67.9)">75</text>
<text x="147.1" y="67.3" transform="rotate(-90 147.1 67.3)">42.6</text>
<text x="170.7" y="67.5" transform="rotate(-90 170.7 67.5)">74h7</text>
<text x="176.5" y="67.5" transform="rotate(-90 176.5 67.5)">55h7</text>
<text x="182.7" y="67.5" transform="rotate(-90 182.7 67.5)">28h6</text>
<text x="189" y="72.7" transform="rotate(-90 189 72.7)">中空</text>
<text x="243.8" y="81.2">4-M3</text>
<text x="253.7" y="81.2">10 EQS</text>
<text x="247.6" y="84.6">P.C.D 45</text>
<text x="41.4" y="93.1">6-M4</text>
<text x="50.6" y="93.1">10 EQS</text>
<text x="97.9" y="93">4-</text>
<text x="104.5" y="93">6.5 THRU</text>
<text x="233.1" y="91.3">18</text>
<text x="44.3" y="96.8">P.C.D 45</text>
<text x="228.3" y="96">40</text>
</g>
<g font-size="2.8">
<text x="225.9" y="175.9">RIGHT ANGLE HOLLOW ROTATING PLATFORM</text>
<text x="225.9" y="197.8">GIGA Precision Technology Co., Ltd</text>
</g>
<g font-size="2.5">
<text x="23.1" y="8.4">1</text>
<text x="72.7" y="8.4">2</text>
<text x="122.7" y="8.4">3</text>
<text x="172.7" y="8.4">4</text>
<text x="222.7" y="8.4">5</text>
<text x="272.7" y="8.4">6</text>
<text x="6.7" y="30.9">A</text>
<text x="288.7" y="30.9">A</text>
<text x="6.7" y="80.9">B</text>
<text x="288.7" y="80.9">B</text>
<text x="6.7" y="130.9">C</text>
<text x="288.7" y="129.9">C</text>
<text x="6.7" y="180.9">D</text>
<text x="23.1" y="203.4">1</text>
<text x="72.7" y="203.4">2</text>
<text x="120.5" y="203.4">3</text>
<text x="178.8" y="203.4">4</text>
</g>
<g font-size="1.7">
<text x="204.9" y="203.7">比例SCALE:1:2</text>
<text x="249.3" y="203.8">图纸 1 (共1)</text>
</g>
</svg>
